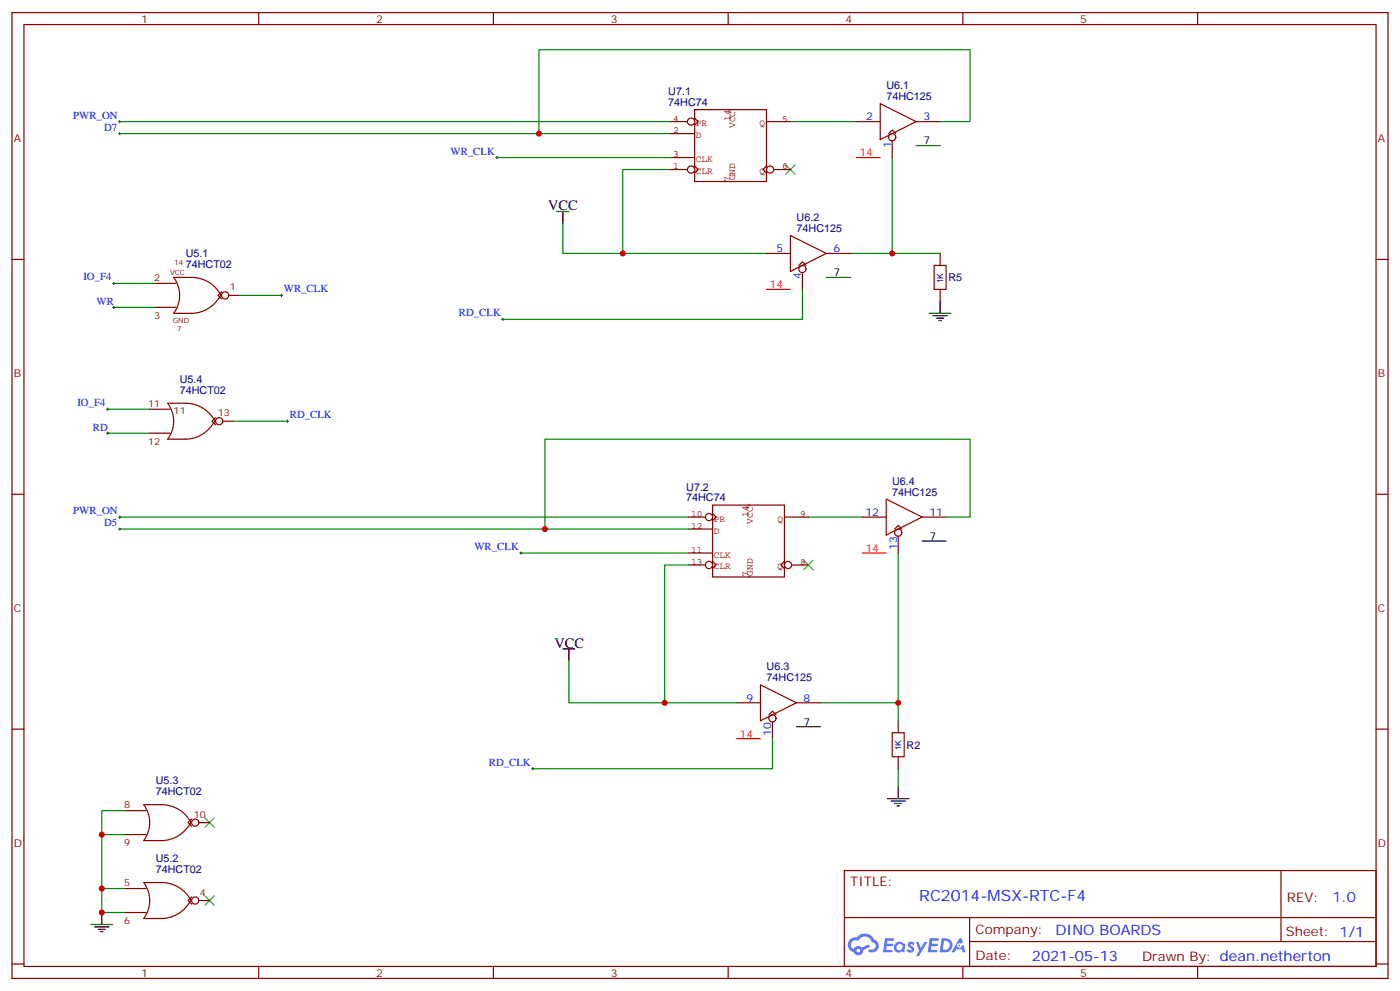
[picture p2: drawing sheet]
<svg xmlns="http://www.w3.org/2000/svg" width="412mm" height="292mm" viewBox="0 0 412 292" stroke-linecap="round" stroke-linejoin="round" font-family="sans-serif">
<g fill="none" stroke="#870000" stroke-width=".35">
<path d="M3.5 3.7h405.4v284.3h-405.4zM7.1 7.2h398.2v277.3h-398.2zM76.2 3.7v3.5M145.3 3.7v3.5M214.5 3.7v3.5M283.6 3.7v3.5M352.8 3.7v3.5M3.5 76.4h3.6M405.3 76.4h3.6M3.5 145.5h3.6M405.3 145.5h3.6M3.5 214.7h3.6"/>
<path d="M405.3 214.7h3.6M248.7 256.3h156.6v28.2h-156.6zM377.3 256.3v20.9M248.7 270.1h156.5M285.6 277.2h119.6M285.6 270.1v14.2M3.5 283.8h3.6M76.2 284.5v3.5M145.3 284.5v3.5M214.5 284.5v3.5M283.6 284.5v3.5M352.8 284.5v3.5"/>
<path d="M405.3 283.8h3.6"/>
</g>
<g fill="#5487ff">
<path d="M267.7 277.5a1.22 1.22 0 0 1 1.7 .2l-.4 .6a.47 .47 0 0 0-.3-.4 .47 .47 0 0 0-.5 .2l.1 .2a1.14 1.14 0 0 1 .8 1.8 1.14 1.14 0 0 1-1.9 0l-.2-.2 .5-.6 .7 .5a.29 .29 0 0 0 .3-.3 .29 .29 0 0 0-.2-.3 1.04 1.04 0 0 1-.6-1.7z"/>
<path d="M260.7 276.2h2.4l.3 .2-.2 .5-1.8 .1-.1 .8h1.5l.3 .4-.3 .4h-1.6l-.2 1.1h1.7l.2 .3-.2 .3-2.6 .1z"/>
<path d="M273.8 276.2h2.4l.3 .2-.1 .5-1.8 .1-.2 .8h1.6l.3 .4-.4 .4-1.6-.1-.1 1.1 1.7 .1 .2 .3-.2 .3-2.6 .1z"/>
<path d="M282.6 276.2h.7l.3 1.3-.6 .3a.69 .69 0 0 0-1 .3 .69 .69 0 0 0 .4 .9 .69 .69 0 0 0 .9-.6l.5-.2 .6 2.2h-.8l-.2-.9h-1.8l-.5 .9h-.8z"/>
<path d="M269.8 277.3h.8l.6 1.8 1.1-1.8h.9l-2.6 4.2h-.8l.9-1.5z"/>
<path d="M277.4 276.2l-.6 4.2h1.3a2.11 2.11 0 0 0 2.5-2.1 2.11 2.11 0 0 0-2.5-2.1zM278.1 277a1.39 1.39 0 0 1 1.7 1.4 1.39 1.39 0 0 1-1.8 1.2h-.3z"/>
<path d="M263.7 277.8a1.54 1.54 0 0 0-.1 2.2 1.54 1.54 0 0 0 2.2 .1l.6 .3 .3-2.3-.2-.3h-.4a1.49 1.49 0 0 0-2.4 0zM264 278.8a.94 .94 0 0 1 1.8 0 .94 .94 0 0 1-1.8 0z"/>
<path d="M250.4 276.6a2.18 2.18 0 0 0 1.1 3.7 1.44 1.44 0 0 0 1.6 .9 1.44 1.44 0 0 0 1.2-1.4l2-1.1-.5-.7-1.9 1a1.47 1.47 0 0 0-2.4 .4 1.39 1.39 0 0 1-.7-1.9 1.39 1.39 0 0 1 2-.5 2.12 2.12 0 0 1 2.2-1.3 2.12 2.12 0 0 1 1.9 1.7 1.14 1.14 0 0 1 1.1 1.4 1.14 1.14 0 0 1-1.7 .7 .43 .43 0 0 0-.5 .4 .43 .43 0 0 0 .4 .5 1.98 1.98 0 0 0 2.5-1.2 1.98 1.98 0 0 0-1.2-2.6 3.1 3.1 0 0 0-5.3-.6l-.9 .1zM252.3 279.9a.55 .55 0 0 1 1.1 0 .55 .55 0 0 1-1.1 0z"/>
<circle cx="282.6" cy="278.3" r=".26"/>
</g>
<path d="M165.8 191h3.5M167.6 191v3.6M261.4 235.1h6.4M262.5 235.8h4.2M263.5 236.5h2.1M264.2 237.2h.7M264.6 231.6v3.5M26.8 272.2h6.4M27.9 272.9h4.2M28.9 273.6h2.1M29.6 274.3h.7M30 268.6v3.6" fill="none" stroke="#000" stroke-width=".35"/>
<path d="M262.8 215.7h3.5v7.1h-3.5z" fill="none" stroke="#a10000" stroke-width=".35"/>
<path d="M264.6 212.2v3.5M264.6 222.8v3.5" fill="none" stroke="#870000" stroke-width=".35"/>
<path d="M33.5 90.5h12.4M31.7 127.5h12.4M31.7 120.5h12.4M35.3 152.2h167.5M238.1 152.2h15.9M153.5 162.8h49.3M264.6 162.8v44.1h-22.9M37 238.7h-7v7h7M30 245.7v15.9h7M30 261.6v7h7" fill="none" stroke="#008700" stroke-width=".35"/>
<path d="M34.9 35.8h.7M35.3 35.5v.7M33.2 90.5h.7M33.5 90.1v.7M31.4 127.5h.7M31.7 127.2v.7M34.9 155.8h.7M35.3 155.4v.7" fill="none" stroke="#000" stroke-width=".29"/>
<path d="M231.4 48.5l2.8 2.8M234.2 48.5l-2.8 2.8M236.7 164.9l2.8 2.8M239.5 164.9l-2.8 2.8M60.3 240.8l2.8 2.8M63.1 240.8l-2.8 2.8M60.3 263.7l2.8 2.8M63.1 263.7l-2.8 2.8" fill="none" stroke="#3c3" stroke-width=".35"/>
<g fill="none" stroke="#850000" stroke-width=".35">
<path d="M44.1 127.5h6M44.1 120.5h6M54.7 129.3h-5.3a8.8 8.8 0 0 0 0-10.6 19.8 19.8 0 0 1 8.4 .5 9.8 9.8 0 0 1 5.5 4.7 10 10 0 0 1-8.7 5.4M63.5 122.9l-1.1 1.1 1.1 1.1M65.6 124h3.2M37 238.7h6M37 245.7h6M56.2 242.1a10 10 0 0 1-8.6 5.4M56.2 242.1a9.8 9.8 0 0 0-8.6-5.2h-5.3a8.8 8.8 0 0 1 0 10.6h5.3M56.4 241.1l-1 1.1 1 1M58.6 242.2h3.1M37 268.6h6"/>
<path d="M37 261.6h6M56.2 265a10 10 0 0 1-8.6 5.4M56.2 265a9.8 9.8 0 0 0-8.6-5.2h-5.3a8.8 8.8 0 0 1 0 10.6h5.3M56.4 264.1l-1 1 1 1.1M58.6 265.1h3.1"/>
<circle cx="64.6" cy="124" r="1.06"/>
<circle cx="57.5" cy="242.2" r="1.06"/>
<circle cx="57.5" cy="265.1" r="1.06"/>
</g>
<g fill="#850000">
<circle cx="52.9" cy="92.3" r=".18"/>
<circle cx="52.9" cy="81.7" r=".18"/>
</g>
<g fill="none" stroke="#850000" stroke-width=".35">
<path d="M45.9 90.5h6M45.9 83.4h6M51.2 81.7a19.8 19.8 0 0 1 8.4 .5 9.7 9.7 0 0 1 5.4 4.7 9.9 9.9 0 0 1-8.6 5.4l-5.2-.1a8.8 8.8 0 0 0 0-10.5zM65.3 85.9l-1.1 1.1 1.1 1M67.4 87h3.2"/>
<circle cx="66.3" cy="87" r="1.06"/>
</g>
<path d="M35.3 35.8h162.3M35.3 39.3h162.3M232.8 35.8h19.4M276.9 35.8h8.9v-21.2h-127.1v24.7M197.6 49.9h-14.2v24.7h42.4M262.8 46.4v28.2h-12.3M165.8 65.8v8.8h17.6M262.8 74.6h14.1" fill="none" stroke="#008700" stroke-width=".35"/>
<path d="M34.9 39.3h.7M35.3 39v.7" fill="none" stroke="#000" stroke-width=".29"/>
<path d="M269.9 42.9h7M164 62.3h3.6M165.8 62.3v3.5M243.4 81.7h7.1M273.8 92.3h6.3M274.8 93h4.2M275.9 93.7h2.1M276.6 94.4h.7M276.9 88.7v3.6M271.6 159.3h7.1M234.6 214h7.1" fill="none" stroke="#000" stroke-width=".35"/>
<path d="M275.2 78.1h3.5v7.1h-3.5z" fill="none" stroke="#a10000" stroke-width=".35"/>
<g fill="none" stroke="#870000" stroke-width=".35">
<path d="M252.2 35.8h7.1M259.3 30.5l10.6 5.3-10.6 5.3zM261.8 39.3l1-1 1.1 1M269.9 35.8h7M262.8 41.5v4.9M225.8 74.6h7M232.8 69.3l10.6 5.3-10.6 5.3zM235.3 78.1l1.1-1 1 1M243.4 74.6h7.1M276.9 74.6v3.5M236.4 80.3v4.9M276.9 85.2v3.5"/>
<path d="M254 152.2h7.1M261.1 146.9l10.5 5.3-10.5 5.3zM263.5 155.8l1.1-1.1 1 1.1M264.6 157.9v4.9M271.6 152.2h7.1M217 206.9h7M224 201.6l10.6 5.3-10.6 5.3zM226.5 210.4l1-1 1.1 1M227.5 212.5v5M234.6 206.9h7.1"/>
<circle cx="262.8" cy="40.4" r="1.06"/>
<circle cx="236.4" cy="79.2" r="1.06"/>
<circle cx="264.6" cy="156.8" r="1.06"/>
<circle cx="227.5" cy="211.5" r="1.06"/>
</g>
<path d="M252.2 46.4h7.1M225.8 85.2h7M254 162.8h7.1M217 217.5h7" fill="none" stroke="#f00" stroke-width=".35"/>
<circle cx="220.5" cy="169.9" r=".18" fill="#850000"/>
<g fill="none" stroke="#850000" stroke-width=".35">
<path d="M202.8 152.2h5M202.8 155.8h7.1M209.9 148.7h21.2v21.2h-21.2zM209.9 151.2l1.1 1-1.1 1.1M231.1 152.2h7M202.8 162.8h7.1M202.8 166.3h5M209.9 165.3l1.1 1-1.1 1.1M231.1 165.3l-1.1 1 1.1 1.1M233.2 166.3h4.9"/>
<circle cx="208.8" cy="152.2" r="1.06"/>
<circle cx="208.8" cy="166.3" r="1.06"/>
<circle cx="232.1" cy="166.3" r="1.06"/>
</g>
<g fill="#850000">
<circle cx="220.5" cy="148.7" r=".18"/>
<circle cx="215.2" cy="53.4" r=".18"/>
</g>
<g fill="none" stroke="#850000" stroke-width=".35">
<path d="M197.6 39.3h7M197.6 35.8h4.9M204.6 32.3h21.2v21.1h-21.2zM204.6 34.7l1.1 1.1-1.1 1.1M225.8 35.8h7M197.6 49.9h4.9M197.6 46.4h7M204.6 48.9l1.1 1-1.1 1.1M225.8 48.9l-1.1 1 1.1 1.1M227.9 49.9h4.9"/>
<circle cx="203.6" cy="35.8" r="1.06"/>
<circle cx="203.6" cy="49.9" r="1.06"/>
<circle cx="226.8" cy="49.9" r="1.06"/>
</g>
<circle cx="215.2" cy="32.3" r=".18" fill="#850000"/>
<path d="M146.4 46.4h51.2M33.5 83.4h12.4M70.6 87h12.3M236.4 85.2v8.8h-88.2M68.8 124h15.9M35.3 155.8h167.5M278.7 152.2h7.1v-22.9h-125.3v26.5M202.8 166.3h-7v40.6M167.6 194.6v12.3h49.4M227.5 217.5v8.8h-70.5M264.6 206.9v5.3M264.6 226.3v5.3" fill="none" stroke="#008700" stroke-width=".35"/>
<g fill="none" stroke="#000" stroke-width=".29">
<path d="M146 46.4h.8M146.4 46v.7M33.2 83.4h.7M33.5 83.1v.7M82.5 87h.8M82.9 86.6v.7M147.8 94h.7M148.2 93.7v.7M31.4 120.5h.7M31.7 120.1v.7M84.3 124h.7M84.7 123.6v.8"/>
<path d="M34.9 152.2h.7M35.3 151.9v.7M153.1 162.8h.7M153.5 162.5v.7M156.6 226.3h.7M157 226v.7"/>
</g>
<g fill="#c00">
<circle cx="30" cy="268.6" r=".88"/>
<circle cx="30" cy="245.7" r=".88"/>
<circle cx="30" cy="261.6" r=".88"/>
<circle cx="262.8" cy="74.6" r=".88"/>
<circle cx="183.4" cy="74.6" r=".88"/>
<circle cx="195.8" cy="206.9" r=".88"/>
<circle cx="264.6" cy="206.9" r=".88"/>
<circle cx="158.8" cy="39.3" r=".88"/>
<circle cx="160.5" cy="155.8" r=".88"/>
</g>
<text font-size="4.6" fill="#00f" x="270.8" y="265.3">RC2014-MSX-RTC-F4</text>
<g font-size="4.2">
<text x="161.5" y="61.9">VCC</text>
<text x="163.3" y="190.7">VCC</text>
</g>
<g font-size="4.2" fill="#00f">
<text x="392.5" y="265.6">1.0</text>
<text x="310.9" y="275.1">DINO BOARDS</text>
<text x="304" y="282.9">2021-05-13</text>
</g>
<g font-size="3.9" fill="#800">
<text x="250.5" y="260.9">TITLE:</text>
<text x="379.1" y="265.6">REV:</text>
<text x="287.4" y="275.1">Company:</text>
<text x="378.7" y="275.7">Sheet: 1/1</text>
<text x="287.4" y="282.8">Date:</text>
<text x="336.4" y="282.8">Drawn By: dean.netherton</text>
</g>
<g font-size="3.2" fill="#800">
<text x="41.6" y="6.7">1</text>
<text x="110.8" y="6.7">2</text>
<text x="179.9" y="6.7">3</text>
<text x="249.1" y="6.7">4</text>
<text x="318.2" y="6.7">5</text>
<text x="4.1" y="41.8">A</text>
<text x="405.9" y="41.8">A</text>
<text x="4.1" y="110.9">B</text>
<text x="405.9" y="110.9">B</text>
<text x="4.1" y="180.1">C</text>
<text x="405.9" y="180.1">C</text>
<text x="4.1" y="249.2">D</text>
<text x="405.9" y="249.2">D</text>
<text x="41.6" y="287.5">1</text>
<text x="110.8" y="287.5">2</text>
<text x="179.9" y="287.5">3</text>
<text x="249.1" y="287.5">4</text>
<text x="318.2" y="287.5">5</text>
</g>
<g font-size="3.2" fill="#000080">
<text x="196.8" y="28">U7.1</text>
<text x="261.1" y="29.5">74HC125</text>
<text x="261.1" y="26.3">U6.1</text>
<text x="196.8" y="31.2">74HC74</text>
<text x="234.7" y="65">U6.2</text>
<text x="234.6" y="68.3">74HC125</text>
<text x="54.7" y="75.6">U5.1</text>
<text x="54.7" y="78.8">74HCT02</text>
<text x="279.4" y="82.8">R5</text>
<text x="53" y="112.7">U5.4</text>
<text x="53" y="115.8">74HCT02</text>
<text x="262.8" y="142.7">U6.4</text>
<text x="202.1" y="147.6">74HC74</text>
<text x="202.1" y="144.5">U7.2</text>
<text x="262.8" y="145.9">74HC125</text>
<text x="225.8" y="197.3">U6.3</text>
<text x="225.8" y="200.6">74HC125</text>
<text x="267.1" y="220.4">R2</text>
<text x="45.9" y="230.9">U5.3</text>
<text x="45.9" y="234">74HCT02</text>
<text x="45.9" y="257">74HCT02</text>
<text x="45.9" y="253.8">U5.2</text>
</g>
<g font-size="3.2" fill="#00f">
<text x="21.6" y="34.9">PWR_ON</text>
<text x="255.2" y="35.5">2</text>
<text x="272" y="35.5">3</text>
<text x="30.7" y="38.5">D7</text>
<text x="132.7" y="45.5">WR_CLK</text>
<text x="262.5" y="43.5" transform="rotate(-90 262.5 43.5)">1</text>
<text x="228.7" y="74.3">5</text>
<text x="245.5" y="74.3">6</text>
<text x="24.6" y="82.6">IO_F4</text>
<text x="236" y="82.3" transform="rotate(-90 236 82.3)">4</text>
<text x="28.4" y="89.9">WR</text>
<text x="83.6" y="86.1">WR_CLK</text>
<text x="135.2" y="93.1">RD_CLK</text>
<text x="22.8" y="119.6">IO_F4</text>
<text x="85.4" y="123.1">RD_CLK</text>
<text x="27.4" y="126.9">RD</text>
<text x="21.6" y="151.3">PWR_ON</text>
<text x="30.7" y="154.9">D5</text>
<text x="254.9" y="151.9">12</text>
<text x="273.8" y="151.9">11</text>
<text x="139.8" y="161.9">WR_CLK</text>
<text x="264.2" y="161.9" transform="rotate(-90 264.2 161.9)">13</text>
<text x="219.9" y="206.6">9</text>
<text x="236.7" y="206.6">8</text>
<text x="227.2" y="216.6" transform="rotate(-90 227.2 216.6)">10</text>
<text x="144" y="225.4">RD_CLK</text>
</g>
<g font-size="3.2" fill="#f00">
<text x="253.1" y="46">14</text>
<text x="226.7" y="84.8">14</text>
<text x="254.9" y="162.5">14</text>
<text x="217.9" y="217.1">14</text>
</g>
<g font-size="3.2">
<text x="272" y="42.5">7</text>
<text x="245.5" y="81.3">7</text>
<text x="273.8" y="158.9">7</text>
<text x="236.7" y="213.6">7</text>
</g>
<g font-size="2.8" fill="#840000">
<text x="198.3" y="35.8">4</text>
<text x="215.2" y="35.7" transform="rotate(-90 215.2 35.7)">14</text>
<text x="230.4" y="35.8">5</text>
<text x="198.3" y="39.3">2</text>
<text x="205" y="40.7">D</text>
<text x="205" y="37.1">PR</text>
<text x="216.5" y="37.7" transform="rotate(-90 216.5 37.7)">VCC</text>
<text x="223.7" y="37.1">Q</text>
<text x="198.3" y="46.4">3</text>
<text x="205" y="47.7">CLK</text>
<text x="198.3" y="49.9">1</text>
<text x="205" y="51.2">CLR</text>
<text x="215.2" y="53.4" transform="rotate(-90 215.2 53.4)">7</text>
<text x="216.5" y="53.1" transform="rotate(-90 216.5 53.1)">GND</text>
<text x="223.7" y="51.2">Q</text>
<text x="230.4" y="49.9">6</text>
<text x="45.4" y="82.7">2</text>
<text x="67.7" y="85.5">1</text>
<text x="45.4" y="94">3</text>
<text x="43.6" y="119.7">11</text>
<text x="51.2" y="121.8">11</text>
<text x="64.1" y="122.6">13</text>
<text x="43.6" y="131">12</text>
<text x="203.6" y="152.2">10</text>
<text x="203.6" y="155.7">12</text>
<text x="210.3" y="153.5">PR</text>
<text x="220.5" y="152.1" transform="rotate(-90 220.5 152.1)">14</text>
<text x="221.8" y="154.1" transform="rotate(-90 221.8 154.1)">VCC</text>
<text x="229" y="153.5">Q</text>
<text x="235.7" y="152.2">9</text>
<text x="210.3" y="157.1">D</text>
<text x="203.6" y="162.8">11</text>
<text x="203.6" y="166.3">13</text>
<text x="210.3" y="164.1">CLK</text>
<text x="210.3" y="167.7">CLR</text>
<text x="229" y="167.7">Q</text>
<text x="235.7" y="166.3">8</text>
<text x="220.5" y="169.9" transform="rotate(-90 220.5 169.9)">7</text>
<text x="221.8" y="169.5" transform="rotate(-90 221.8 169.5)">GND</text>
<text x="36.6" y="237.9">8</text>
<text x="57.1" y="240.7">10</text>
<text x="36.6" y="249.2">9</text>
<text x="36.6" y="260.8">5</text>
<text x="58.9" y="263.7">4</text>
<text x="36.6" y="272.1">6</text>
</g>
<g font-size="2.5" fill="#000080">
<text x="277.8" y="83.4" transform="rotate(-90 277.8 83.4)">1K</text>
<text x="265.5" y="220.8" transform="rotate(-90 265.5 220.8)">1K</text>
</g>
<g font-size="2.1" fill="#840000">
<text x="50.1" y="81">VCC</text>
<text x="51.3" y="78.1">14</text>
<text x="50.9" y="95.1">GND</text>
<text x="52.2" y="97.5">7</text>
</g>
</svg>
